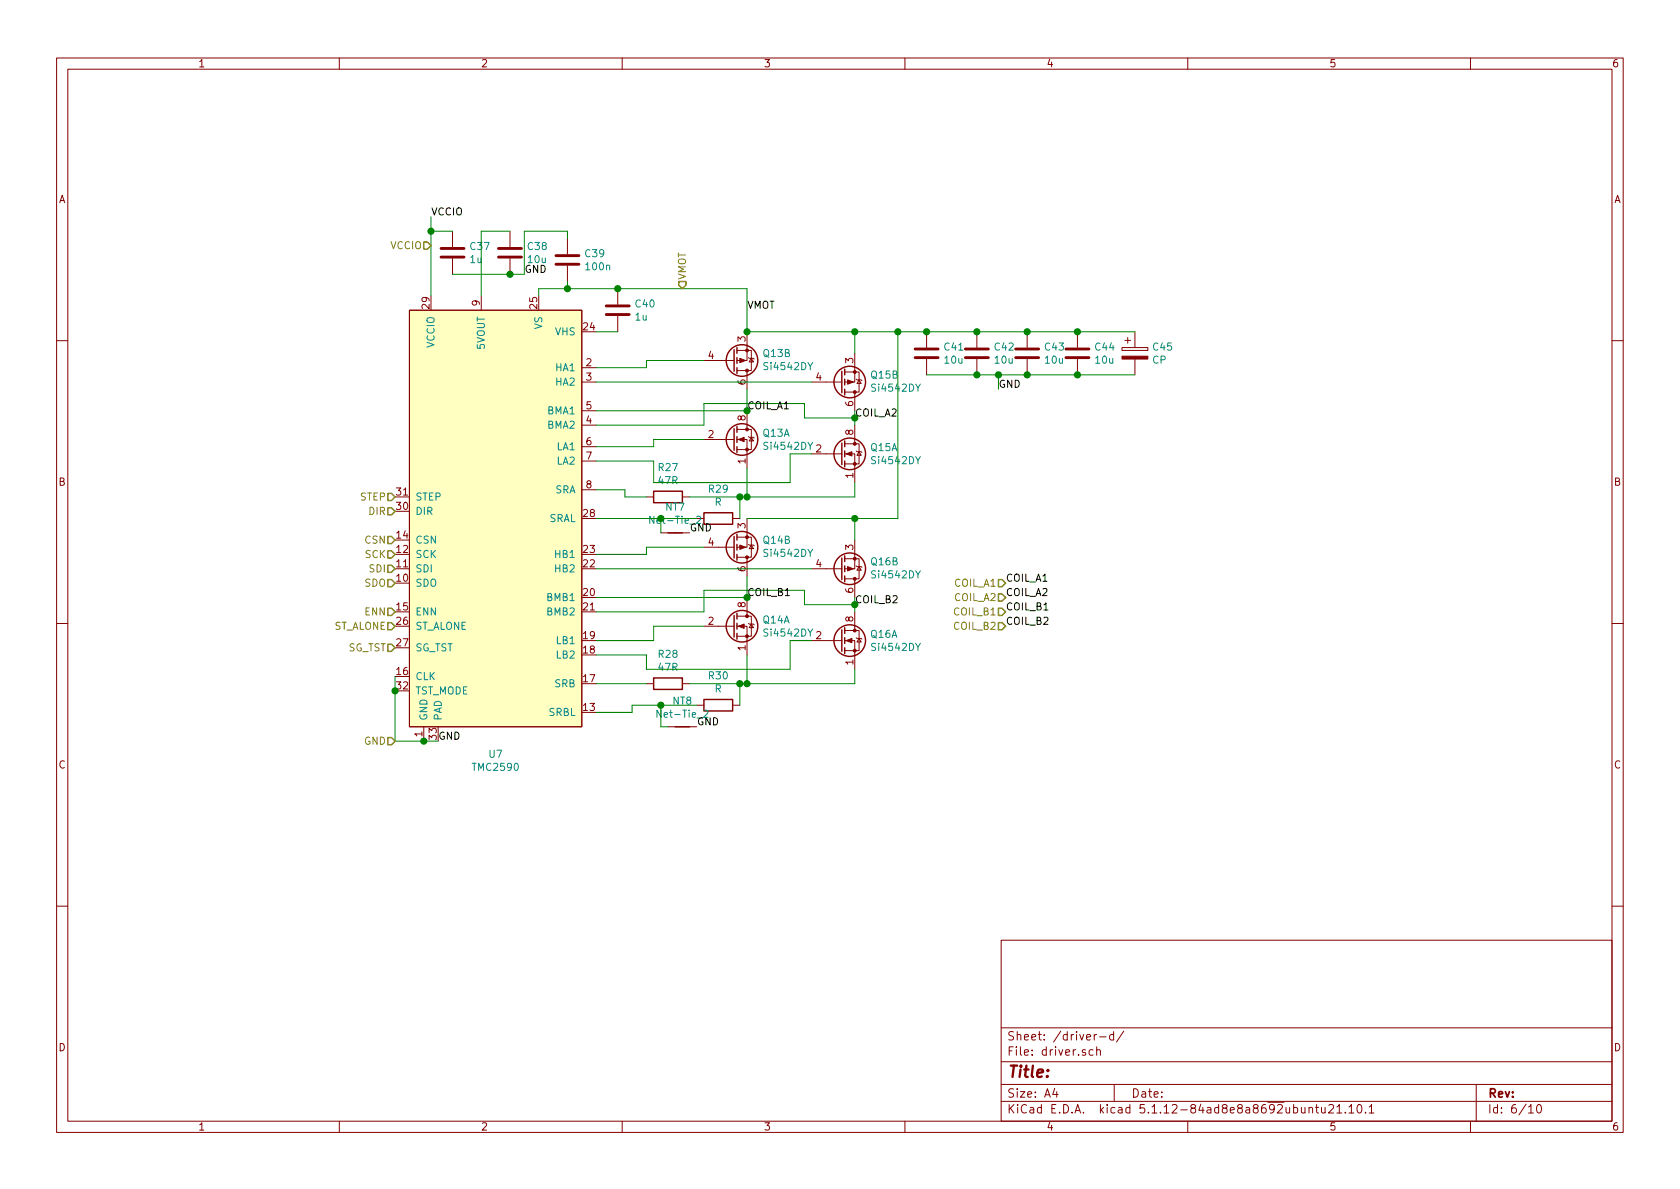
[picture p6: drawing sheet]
<svg xmlns="http://www.w3.org/2000/svg" width="297mm" height="210mm" viewBox="0 0 297 210" stroke-linecap="round" stroke-linejoin="round" font-family="sans-serif">
<g fill="none" stroke="#840000" stroke-width=".18">
<path d="M10 10.3h277v189.9h-277zM12 12.2h273v186.1h-273zM60 10.3v1.9M110 10.3v1.9M160 10.3v1.9M210 10.3v1.9M260 10.3v1.9M72.4 54.9h30.5v73.6h-30.5zM80 40.9v2.8M80 45.7v2.8M85.1 52.3v2.6M90.2 40.9v2.8"/>
<path d="M90.2 45.7v2.8M100.3 42.2v2.8M100.3 47v2.8M109.2 51v2.8M109.2 55.9v2.8M132.1 58.7v5h-1.8M163.8 58.7v2.8M172.7 58.7v2.8M181.6 58.7v2.8M190.5 58.7v2.8M199.4 59.7v1M200.7 58.7v2.8"/>
<path d="M10 60.2h2M102.9 67.6h2.5M102.9 65h2.5M102.9 75.2h2.5M102.9 72.6h2.5M102.9 79h2.5M124.5 63.7h5.3M124.5 77.7h5.3M130.3 62h2.5v3.5h-2.5M130.3 77.7h1.8v5.1M130.3 75.9h2.5v3.6h-2.5M132.1 65.5v3.3"/>
<path d="M132.1 72.6v3.3M132.3 63.2l.2 .2h.7l.1 .1M132.3 77.2l.2 .1h.7l.1 .2M132.8 63.4l.4 .6h-.7zM132.8 77.3l.4 .7h-.7zM143.5 67.6h5.3M149.4 65.8h2.5v3.5h-2.5M149.4 78.5h2.5v3.5h-2.5M151.1 62.5v5.1h-1.7M151.1 69.3v3.3M151.1 75.2v3.3M151.4 67.1l.1 .1h.8l.1 .1"/>
<path d="M151.4 79.8l.1 .1h.8l.1 .1M151.9 67.2l.4 .6h-.8zM151.9 79.9l.4 .6h-.8zM163.8 63.5v2.8M172.7 63.5v2.8M181.6 63.5v2.8M190.5 63.5v2.8M198.4 61.5h4.5v.5h-4.5zM198.9 60.2h1M200.7 63.5v2.8M285 60.2h2M102.9 81.5h2.5"/>
<path d="M102.9 86.6h2.5M114.3 87.9h1.3M116.8 94.2h5.1M120.6 87.9h1.3M123.2 91.7h1.3M124.5 96.8h5.3M129.5 91.7h1.3M130.3 95h2.5v3.5h-2.5M132.1 91.7v5.1h-1.8M132.1 98.5v3.3M132.3 96.3l.2 .1h.7l.1 .1M132.8 96.4l.4 .6h-.7z"/>
<path d="M143.5 80.3h5.3M149.4 80.3h1.7v5M149.4 98.8h2.5v3.6h-2.5M151.1 95.5v5.1h-1.7M10 110.3h2M124.5 110.7h5.3M130.3 110.7h1.8v5.1M130.3 109h2.5v3.5h-2.5M132.1 105.7v3.3M132.3 110.2l.2 .2h.7l.1 .1M132.8 110.4l.4 .6h-.7zM143.5 113.3h5.3"/>
<path d="M143.5 100.6h5.3M149.4 113.3h1.7v5.1M149.4 111.5h2.5v3.6h-2.5M151.1 102.4v3.3M151.1 108.2v3.3M151.4 112.8l.1 .1h.8l.1 .1M151.4 100.1l.1 .1h.8l.1 .1M151.9 112.9l.4 .6h-.8zM151.9 100.2l.4 .6h-.8zM285 110.3h2M74.9 128.5v2.6M114.3 120.9h1.3"/>
<path d="M118.1 128.5h5.1M120.6 120.9h1.3M123.2 124.7h1.3M129.5 124.7h1.3M10 160.2h2M177 166.3h108v32h-108zM285 160.2h2M60 198.3v1.9M110 198.3v1.9M160 198.3v1.9M177 194.8h108M177 191.8h108"/>
<path d="M177 187.8h108M177 181.8h108M186.5 192.5l-.4 1h1M186.8 193v1M193.3 185.7l-.5-.1-.2 .3 .1 .6h.6M193.9 185.7h.1a.37 .37 0 0 1 .6 .1v.8M193.9 182.9l-.4 .3M193.9 185.1v1.5M194.4 183.4h1.2M196.9 183l-.4-.1-.3 .3 .1 .6 .2 .1 .4-.1M196.9 182.4v1.5M197 191.8v3"/>
<path d="M198.7 182.3l-1.3 2M210 198.3v1.9M231.4 196l.2-.2 .4 .1 .1 .9M231.4 195.8v1M232.6 195.8h.5M232.8 195.3v1.3l.3 .2M233.7 195.8v.8a.37 .37 0 0 0 .6 .1M234.3 195.8v1M234.9 195.5l.3-.2h.3l.2 .2 .1 .3-.1 .2-.8 .8h.9M236.4 195.8l.4-.5v1.5M236.4 196.8h.8M237.9 196.7v.1"/>
<path d="M238.5 195.8l.4-.5v1.5M238.5 196.8h.9M240.2 195.4l.1-.1a.81 .81 0 0 1 .6 .6 .81 .81 0 0 1-.3 .8l-.2 .1a.8 .8 0 0 1-.6-.6 .8 .8 0 0 1 .4-.8zM241.4 196.7v.1M242.1 195.8l.4-.5v1.5M242.1 196.8h.8M260 198.3v1.9M261 191.8v6.5M270.3 195.8l.4-.5v1.5M270.3 196.8h.8M271.8 195.5l.4-.2a.94 .94 0 0 1 0 1.5 .79 .79 0 0 1-.4-1.3z"/>
</g>
<g fill="none" stroke="#840000" stroke-width=".51">
<path d="M78 45.5h4M78 43.9h4M88.1 45.5h4.1M88.1 43.9h4.1M98.3 46.7h4.1M98.3 45.2h4.1M107.2 55.6h4.1M107.2 54.1h4.1M161.8 63.2h4.1M161.8 61.7h4.1M170.7 63.2h4.1M170.7 61.7h4.1"/>
<path d="M179.6 63.2h4M179.6 61.7h4M188.5 63.2h4M188.5 61.7h4"/>
</g>
<g fill="none" stroke="#840000" stroke-width=".25">
<path d="M129.8 61.8v3.9M129.8 75.8v3.8M130.3 61.5v1M130.3 63.2v1.1M130.3 65v1M130.3 75.4v1M130.3 77.2v1M130.3 79v1M148.8 65.7v3.8M148.8 78.4v3.8M149.4 65.3v1M149.4 67.1v1"/>
<path d="M149.4 68.8v1M149.4 78v1M149.4 79.8v1M115.6 86.9h5v2h-5zM118.1 94.2h2.5M124.5 90.7h5v2h-5zM129.8 94.9v3.8M130.3 94.5v1M130.3 96.3v1M130.3 98v1.1M148.8 98.7v3.8M149.4 81.5v1"/>
<path d="M149.4 98.3v1M115.6 119.9h5v2h-5zM129.8 108.8v3.8M130.3 108.5v1M130.3 110.2v1M130.3 112v1M148.8 111.4v3.8M149.4 100.1v1M149.4 101.8v1.1M149.4 111v1M149.4 112.8v1M149.4 114.5v1.1"/>
<path d="M119.4 128.5h2.5M124.5 123.7h5v2h-5z"/>
<circle cx="131.2" cy="63.7" r="2.79"/>
<circle cx="131.2" cy="77.7" r="2.79"/>
<circle cx="150.2" cy="67.6" r="2.79"/>
<circle cx="131.2" cy="96.8" r="2.79"/>
<circle cx="150.2" cy="80.3" r="2.79"/>
<circle cx="131.2" cy="110.7" r="2.79"/>
<circle cx="150.2" cy="113.3" r="2.79"/>
<circle cx="150.2" cy="100.6" r="2.79"/>
</g>
<g fill="#840000" stroke="#840000" stroke-width=".18">
<path d="M149.9 67.2l1 .4-1 .3z"/>
<path d="M149.6 80.3l1-.4v.7z"/>
<path d="M130.8 63.4l1 .3-1 .4z"/>
<path d="M130.6 77.7l1-.4v.8z"/>
<path d="M130.6 110.7l1-.3v.7z"/>
<path d="M198.4 63h4.5v.5h-4.5z"/>
<path d="M130.8 96.4l1 .4-1 .3z"/>
<path d="M149.6 113.3l1-.4v.8z"/>
<path d="M149.9 100.2l1 .4-1 .4z"/>
<circle cx="151.1" cy="65.8" r=".25"/>
<circle cx="151.1" cy="69.3" r=".25"/>
<circle cx="151.1" cy="82" r=".25"/>
<circle cx="151.1" cy="78.5" r=".25"/>
<circle cx="132.1" cy="62" r=".25"/>
<circle cx="132.1" cy="65.5" r=".25"/>
<circle cx="132.1" cy="79.5" r=".25"/>
<circle cx="132.1" cy="75.9" r=".25"/>
<circle cx="132.1" cy="112.5" r=".25"/>
<circle cx="132.1" cy="109" r=".25"/>
<circle cx="132.1" cy="95" r=".25"/>
<circle cx="132.1" cy="98.5" r=".25"/>
<circle cx="151.1" cy="115.1" r=".25"/>
<circle cx="151.1" cy="111.5" r=".25"/>
<circle cx="151.1" cy="98.8" r=".25"/>
<circle cx="151.1" cy="102.4" r=".25"/>
</g>
<path d="M72.4 54.9h30.5v73.6h-30.5z" fill="#ffffc2" stroke="#ffffc2" stroke-width=".18"/>
<path d="M115.6 91.3v1.3l-.7-1.3v1.3M123.2 91.4l.5-.1 .2 .3v.2l-.8 .8h.8M116.9 125.6v1.2l-.7-1.2v1.2M124.4 125.7l.5-.1 .3 .3-.1 .2-.7 .7h.8" fill="none" stroke="#008484" stroke-width=".18"/>
<g fill="none" stroke="#008400" stroke-width=".18">
<path d="M76.2 38.3v14M76.2 40.9h3.8M90.2 40.9h-5.1v11.4M95.2 52.3v-1.3h36.9v7.7h68.6M100.3 42.2v-1.3h-7.6v7.6h-12.7M100.3 49.8v1.2M105.4 58.7h3.8M151.1 58.7v3.8M158.7 58.7v33h-26.6M105.4 75.2h19.1v-3.8h17.7v2.5h8.9v1.3M105.4 67.6h38.1M124.5 77.7h-8.9v1.3h-10.2"/>
<path d="M124.5 63.7h-10.2v1.3h-8.9M132.1 68.8v3.8h-26.7M163.8 66.3h36.9M176.5 66.3v2.5M105.4 91.7h17.8M105.4 86.6h5.1v1.3h3.8M116.8 91.7v2.5M124.5 96.8h-10.2v1.2h-8.9M130.8 87.9v3.8M132.1 82.8v5.1M143.5 80.3h-3.8v5h-24.1v-3.8h-10.2M151.1 85.3v2.6h-29.2"/>
<path d="M151.1 91.7v3.8M69.8 119.6v11.5h7.7M105.4 108.2h19.1v-3.8h17.7v2.5h8.9v1.3M105.4 100.6h38.1M124.5 110.7h-8.9v2.6h-10.2M132.1 101.8v3.9h-26.7M132.1 115.8v5.1M143.5 113.3h-3.8v5.1h-25.4v-2.6h-8.9M151.1 118.4v2.5h-29.2M105.4 120.9h8.9M116.8 124.7v3.8h1.3M123.2 124.7h-11.4v1.3h-6.4"/>
<path d="M130.8 120.9v3.8"/>
</g>
<g fill="none" stroke="#848400" stroke-width=".25">
<path d="M74.9 42.8h.7l.6 .6-.6 .7h-.7zM120 49.8h1.3v.6l-.7 .6-.6-.6zM68.6 87.2h.6l.6 .7-.6 .6h-.6zM68.6 89.8h.6l.6 .6-.6 .7h-.6zM68.6 94.9h.6l.6 .6-.6 .6h-.6zM68.6 97.4h.6l.6 .6-.6 .7h-.6zM68.6 99.9h.6l.6 .7-.6 .6h-.6zM68.6 102.5h.6l.6 .6-.6 .7h-.6zM68.6 107.6h.6l.6 .6-.6 .6h-.6zM68.6 110.1h.6l.6 .6-.6 .7h-.6zM68.6 113.9h.6l.6 .6-.6 .7h-.6zM176.5 102.5h.7l.6 .6-.6 .7h-.7z"/>
<path d="M176.5 110.1h.7l.6 .6-.6 .7h-.7zM176.5 107.6h.7l.6 .6-.6 .6h-.7zM176.5 105h.7l.6 .7-.6 .6h-.7zM68.6 130.4h.6l.6 .7-.6 .6h-.6z"/>
</g>
<g fill="#008400" stroke="#008400" stroke-width=".25">
<circle cx="132.1" cy="120.9" r=".51"/>
<circle cx="130.8" cy="120.9" r=".51"/>
<circle cx="69.9" cy="122.2" r=".51"/>
<circle cx="158.8" cy="58.7" r=".51"/>
<circle cx="74.9" cy="131.1" r=".51"/>
<circle cx="116.8" cy="124.7" r=".51"/>
<circle cx="130.8" cy="87.9" r=".51"/>
<circle cx="132.1" cy="87.9" r=".51"/>
<circle cx="151.1" cy="58.7" r=".51"/>
<circle cx="151.1" cy="91.7" r=".51"/>
<circle cx="163.8" cy="58.7" r=".51"/>
<circle cx="172.7" cy="58.7" r=".51"/>
<circle cx="181.6" cy="58.7" r=".51"/>
<circle cx="172.7" cy="66.3" r=".51"/>
<circle cx="190.5" cy="66.3" r=".51"/>
<circle cx="100.3" cy="51" r=".51"/>
<circle cx="190.5" cy="58.7" r=".51"/>
<circle cx="181.6" cy="66.3" r=".51"/>
<circle cx="90.2" cy="48.5" r=".51"/>
<circle cx="76.2" cy="40.9" r=".51"/>
<circle cx="132.1" cy="58.7" r=".51"/>
<circle cx="109.2" cy="51" r=".51"/>
<circle cx="176.5" cy="66.3" r=".51"/>
</g>
<text font-size="2.8" fill="#840000" x="178" y="190.5">Title:</text>
<g font-size="2.1" fill="#840000">
<text x="178" y="184">Sheet: /driver-d/</text>
<text x="178" y="186.7">File: driver.sch</text>
<text x="178" y="196.9">KiCad E.D.A. kicad 5.1.12-84ad8e8a8692ubuntu21.10.1</text>
<text x="178" y="194.1">Size: A4</text>
<text x="200" y="194.1">Date:</text>
<text x="263" y="194.1">Rev:</text>
<text x="263" y="196.9">Id: 6/10</text>
</g>
<g font-size="1.8" fill="#840000">
<text x="35" y="11.9">1</text>
<text x="85" y="11.9">2</text>
<text x="135" y="11.9">3</text>
<text x="185" y="11.9">4</text>
<text x="235" y="11.9">5</text>
<text x="285" y="11.9">6</text>
<text x="10.4" y="35.9">A</text>
<text x="285.4" y="35.9">A</text>
<text x="75.9" y="54.6" transform="rotate(-90 75.9 54.6)">29</text>
<text x="84.8" y="54.1" transform="rotate(-90 84.8 54.1)">9</text>
<text x="95" y="54.6" transform="rotate(-90 95 54.6)">25</text>
<text x="103.2" y="58.4">24</text>
<text x="103.7" y="64.8">2</text>
<text x="125.2" y="63.5">4</text>
<text x="131.8" y="60.4" transform="rotate(-90 131.8 60.4)">3</text>
<text x="150.9" y="64.2" transform="rotate(-90 150.9 64.2)">3</text>
<text x="103.7" y="67.3">3</text>
<text x="131.8" y="68" transform="rotate(-90 131.8 68)">6</text>
<text x="144.3" y="67.3">4</text>
<text x="150.9" y="71.9" transform="rotate(-90 150.9 71.9)">6</text>
<text x="103.7" y="74.9">4</text>
<text x="103.7" y="72.4">5</text>
<text x="125.2" y="77.5">2</text>
<text x="131.8" y="74.4" transform="rotate(-90 131.8 74.4)">8</text>
<text x="150.9" y="76.9" transform="rotate(-90 150.9 76.9)">8</text>
<text x="103.7" y="78.7">6</text>
<text x="103.7" y="81.3">7</text>
<text x="131.8" y="82" transform="rotate(-90 131.8 82)">1</text>
<text x="144.3" y="80">2</text>
<text x="10.4" y="85.9">B</text>
<text x="70.2" y="87.6">31</text>
<text x="103.7" y="86.4">8</text>
<text x="150.9" y="84.6" transform="rotate(-90 150.9 84.6)">1</text>
<text x="285.4" y="85.9">B</text>
<text x="70.2" y="95.2">14</text>
<text x="70.2" y="90.2">30</text>
<text x="103.2" y="91.4">28</text>
<text x="131.8" y="93.4" transform="rotate(-90 131.8 93.4)">3</text>
<text x="70.2" y="100.3">11</text>
<text x="70.2" y="97.8">12</text>
<text x="103.2" y="100.3">22</text>
<text x="103.2" y="97.8">23</text>
<text x="125.2" y="96.5">4</text>
<text x="131.8" y="101.1" transform="rotate(-90 131.8 101.1)">6</text>
<text x="144.3" y="100.3">4</text>
<text x="150.9" y="97.3" transform="rotate(-90 150.9 97.3)">3</text>
<text x="70.2" y="102.9">10</text>
<text x="70.2" y="107.9">15</text>
<text x="103.2" y="105.4">20</text>
<text x="103.2" y="107.9">21</text>
<text x="131.8" y="107.4" transform="rotate(-90 131.8 107.4)">8</text>
<text x="150.9" y="104.9" transform="rotate(-90 150.9 104.9)">6</text>
<text x="70.2" y="110.5">26</text>
<text x="103.2" y="113">19</text>
<text x="125.2" y="110.5">2</text>
<text x="144.3" y="113">2</text>
<text x="150.9" y="110" transform="rotate(-90 150.9 110)">8</text>
<text x="70.2" y="119.4">16</text>
<text x="70.2" y="114.3">27</text>
<text x="103.2" y="115.6">18</text>
<text x="131.8" y="115" transform="rotate(-90 131.8 115)">1</text>
<text x="150.9" y="117.6" transform="rotate(-90 150.9 117.6)">1</text>
<text x="70.2" y="121.9">32</text>
<text x="103.2" y="125.7">13</text>
<text x="103.2" y="120.6">17</text>
<text x="74.7" y="130.3" transform="rotate(-90 74.7 130.3)">1</text>
<text x="77.2" y="130.8" transform="rotate(-90 77.2 130.8)">33</text>
<text x="10.4" y="135.9">C</text>
<text x="285.4" y="135.9">C</text>
<text x="10.4" y="185.9">D</text>
<text x="285.4" y="185.9">D</text>
<text x="35" y="199.9">1</text>
<text x="85" y="199.9">2</text>
<text x="135" y="199.9">3</text>
<text x="185" y="199.9">4</text>
<text x="235" y="199.9">5</text>
<text x="285" y="199.9">6</text>
</g>
<g font-size="1.8">
<text x="76.2" y="38.1">VCCIO</text>
<text x="92.7" y="48.3">GND</text>
<text x="132.1" y="54.6">VMOT</text>
<text x="176.5" y="68.6">GND</text>
<text x="121.9" y="94">GND</text>
<text x="177.8" y="107.9">COIL_B1</text>
<text x="177.8" y="105.4">COIL_A2</text>
<text x="177.8" y="102.9">COIL_A1</text>
<text x="177.8" y="110.5">COIL_B2</text>
<text x="77.5" y="130.8">GND</text>
<text x="123.2" y="128.3">GND</text>
</g>
<g font-size="1.8" fill="#848400">
<text x="69.1" y="44.1">VCCIO</text>
<text x="121.3" y="49.5" transform="rotate(-90 121.3 49.5)">VMOT</text>
<text x="63.7" y="88.5">STEP</text>
<text x="65.3" y="91.1">DIR</text>
<text x="64.6" y="96.1">CSN</text>
<text x="64.6" y="98.7">SCK</text>
<text x="65.4" y="101.2">SDI</text>
<text x="64.5" y="103.8">SDO</text>
<text x="168.8" y="103.8">COIL_A1</text>
<text x="168.8" y="106.3">COIL_A2</text>
<text x="58.9" y="111.4">ST_ALONE</text>
<text x="64.6" y="108.8">ENN</text>
<text x="168.8" y="111.4">COIL_B2</text>
<text x="168.8" y="108.8">COIL_B1</text>
<text x="61.4" y="115.2">SG_TST</text>
<text x="64.4" y="131.7">GND</text>
</g>
<g font-size="1.8" fill="#008484">
<text x="83.2" y="46.5">1u</text>
<text x="83.2" y="44.2">C37</text>
<text x="93.4" y="44.2">C38</text>
<text x="93.4" y="46.5">10u</text>
<text x="103.5" y="45.5">C39</text>
<text x="103.7" y="47.8">100n</text>
<text x="95.9" y="58.2" transform="rotate(-90 95.9 58.2)">VS</text>
<text x="98.2" y="59.3">VHS</text>
<text x="112.4" y="56.7">1u</text>
<text x="112.4" y="54.4">C40</text>
<text x="76.8" y="61.5" transform="rotate(-90 76.8 61.5)">VCCIO</text>
<text x="85.7" y="61.8" transform="rotate(-90 85.7 61.8)">5VOUT</text>
<text x="98.3" y="65.7">HA1</text>
<text x="135" y="63.1">Q13B</text>
<text x="135.3" y="65.5">Si4542DY</text>
<text x="167" y="62">C41</text>
<text x="167.1" y="64.3">10u</text>
<text x="175.9" y="62">C42</text>
<text x="176" y="64.3">10u</text>
<text x="184.8" y="62">C43</text>
<text x="184.9" y="64.3">10u</text>
<text x="193.7" y="62">C44</text>
<text x="193.8" y="64.3">10u</text>
<text x="203.8" y="64.3">CP</text>
<text x="203.9" y="62">C45</text>
<text x="98.3" y="68.2">HA2</text>
<text x="154.1" y="66.9">Q15B</text>
<text x="154.4" y="69.3">Si4542DY</text>
<text x="96.9" y="75.8">BMA2</text>
<text x="96.9" y="73.3">BMA1</text>
<text x="134.9" y="77.2">Q13A</text>
<text x="98.5" y="79.6">LA1</text>
<text x="98.5" y="82.2">LA2</text>
<text x="116.5" y="83.3">R27</text>
<text x="135.3" y="79.5">Si4542DY</text>
<text x="154" y="79.8">Q15A</text>
<text x="154.4" y="82.1">Si4542DY</text>
<text x="73.4" y="88.5">STEP</text>
<text x="98.1" y="87.2">SRA</text>
<text x="116.5" y="85.6">47R</text>
<text x="125.4" y="87.1">R29</text>
<text x="126.4" y="89.4">R</text>
<text x="73.4" y="91.1">DIR</text>
<text x="97" y="92.3">SRAL</text>
<text x="117.7" y="90.3">NT7</text>
<text x="73.4" y="101.2">SDI</text>
<text x="73.4" y="98.7">SCK</text>
<text x="73.4" y="96.1">CSN</text>
<text x="98.3" y="101.2">HB2</text>
<text x="98.3" y="98.7">HB1</text>
<text x="135" y="96.2">Q14B</text>
<text x="135.3" y="98.5">Si4542DY</text>
<text x="154.1" y="100">Q16B</text>
<text x="73.4" y="103.8">SDO</text>
<text x="96.9" y="106.3">BMB1</text>
<text x="154.4" y="102.3">Si4542DY</text>
<text x="73.4" y="108.8">ENN</text>
<text x="73.4" y="111.4">ST_ALONE</text>
<text x="96.9" y="108.8">BMB2</text>
<text x="98.5" y="113.9">LB1</text>
<text x="134.9" y="110.3">Q14A</text>
<text x="135.3" y="112.6">Si4542DY</text>
<text x="154" y="112.8">Q16A</text>
<text x="73.4" y="115.2">SG_TST</text>
<text x="98.5" y="116.5">LB2</text>
<text x="116.5" y="116.3">R28</text>
<text x="116.5" y="118.6">47R</text>
<text x="154.4" y="115.1">Si4542DY</text>
<text x="73.4" y="120.3">CLK</text>
<text x="73.4" y="122.8">TST_MODE</text>
<text x="98.1" y="121.5">SRB</text>
<text x="119" y="124.6">NT8</text>
<text x="125.4" y="120.1">R30</text>
<text x="126.4" y="122.4">R</text>
<text x="75.6" y="127.5" transform="rotate(-90 75.6 127.5)">GND</text>
<text x="78.1" y="127.5" transform="rotate(-90 78.1 127.5)">PAD</text>
<text x="97" y="126.6">SRBL</text>
<text x="116.7" y="126.9">Net-Tie_2</text>
<text x="83.7" y="136.3">TMC2590</text>
<text x="86.5" y="134">U7</text>
</g>
<g font-size="1.8" fill="#008400">
<text x="132.1" y="72.4">COIL_A1</text>
<text x="151.1" y="73.7">COIL_A2</text>
<text x="115.4" y="92.6">Net-Tie_2</text>
<text x="132.1" y="105.4">COIL_B1</text>
<text x="151.1" y="106.7">COIL_B2</text>
</g>
</svg>
